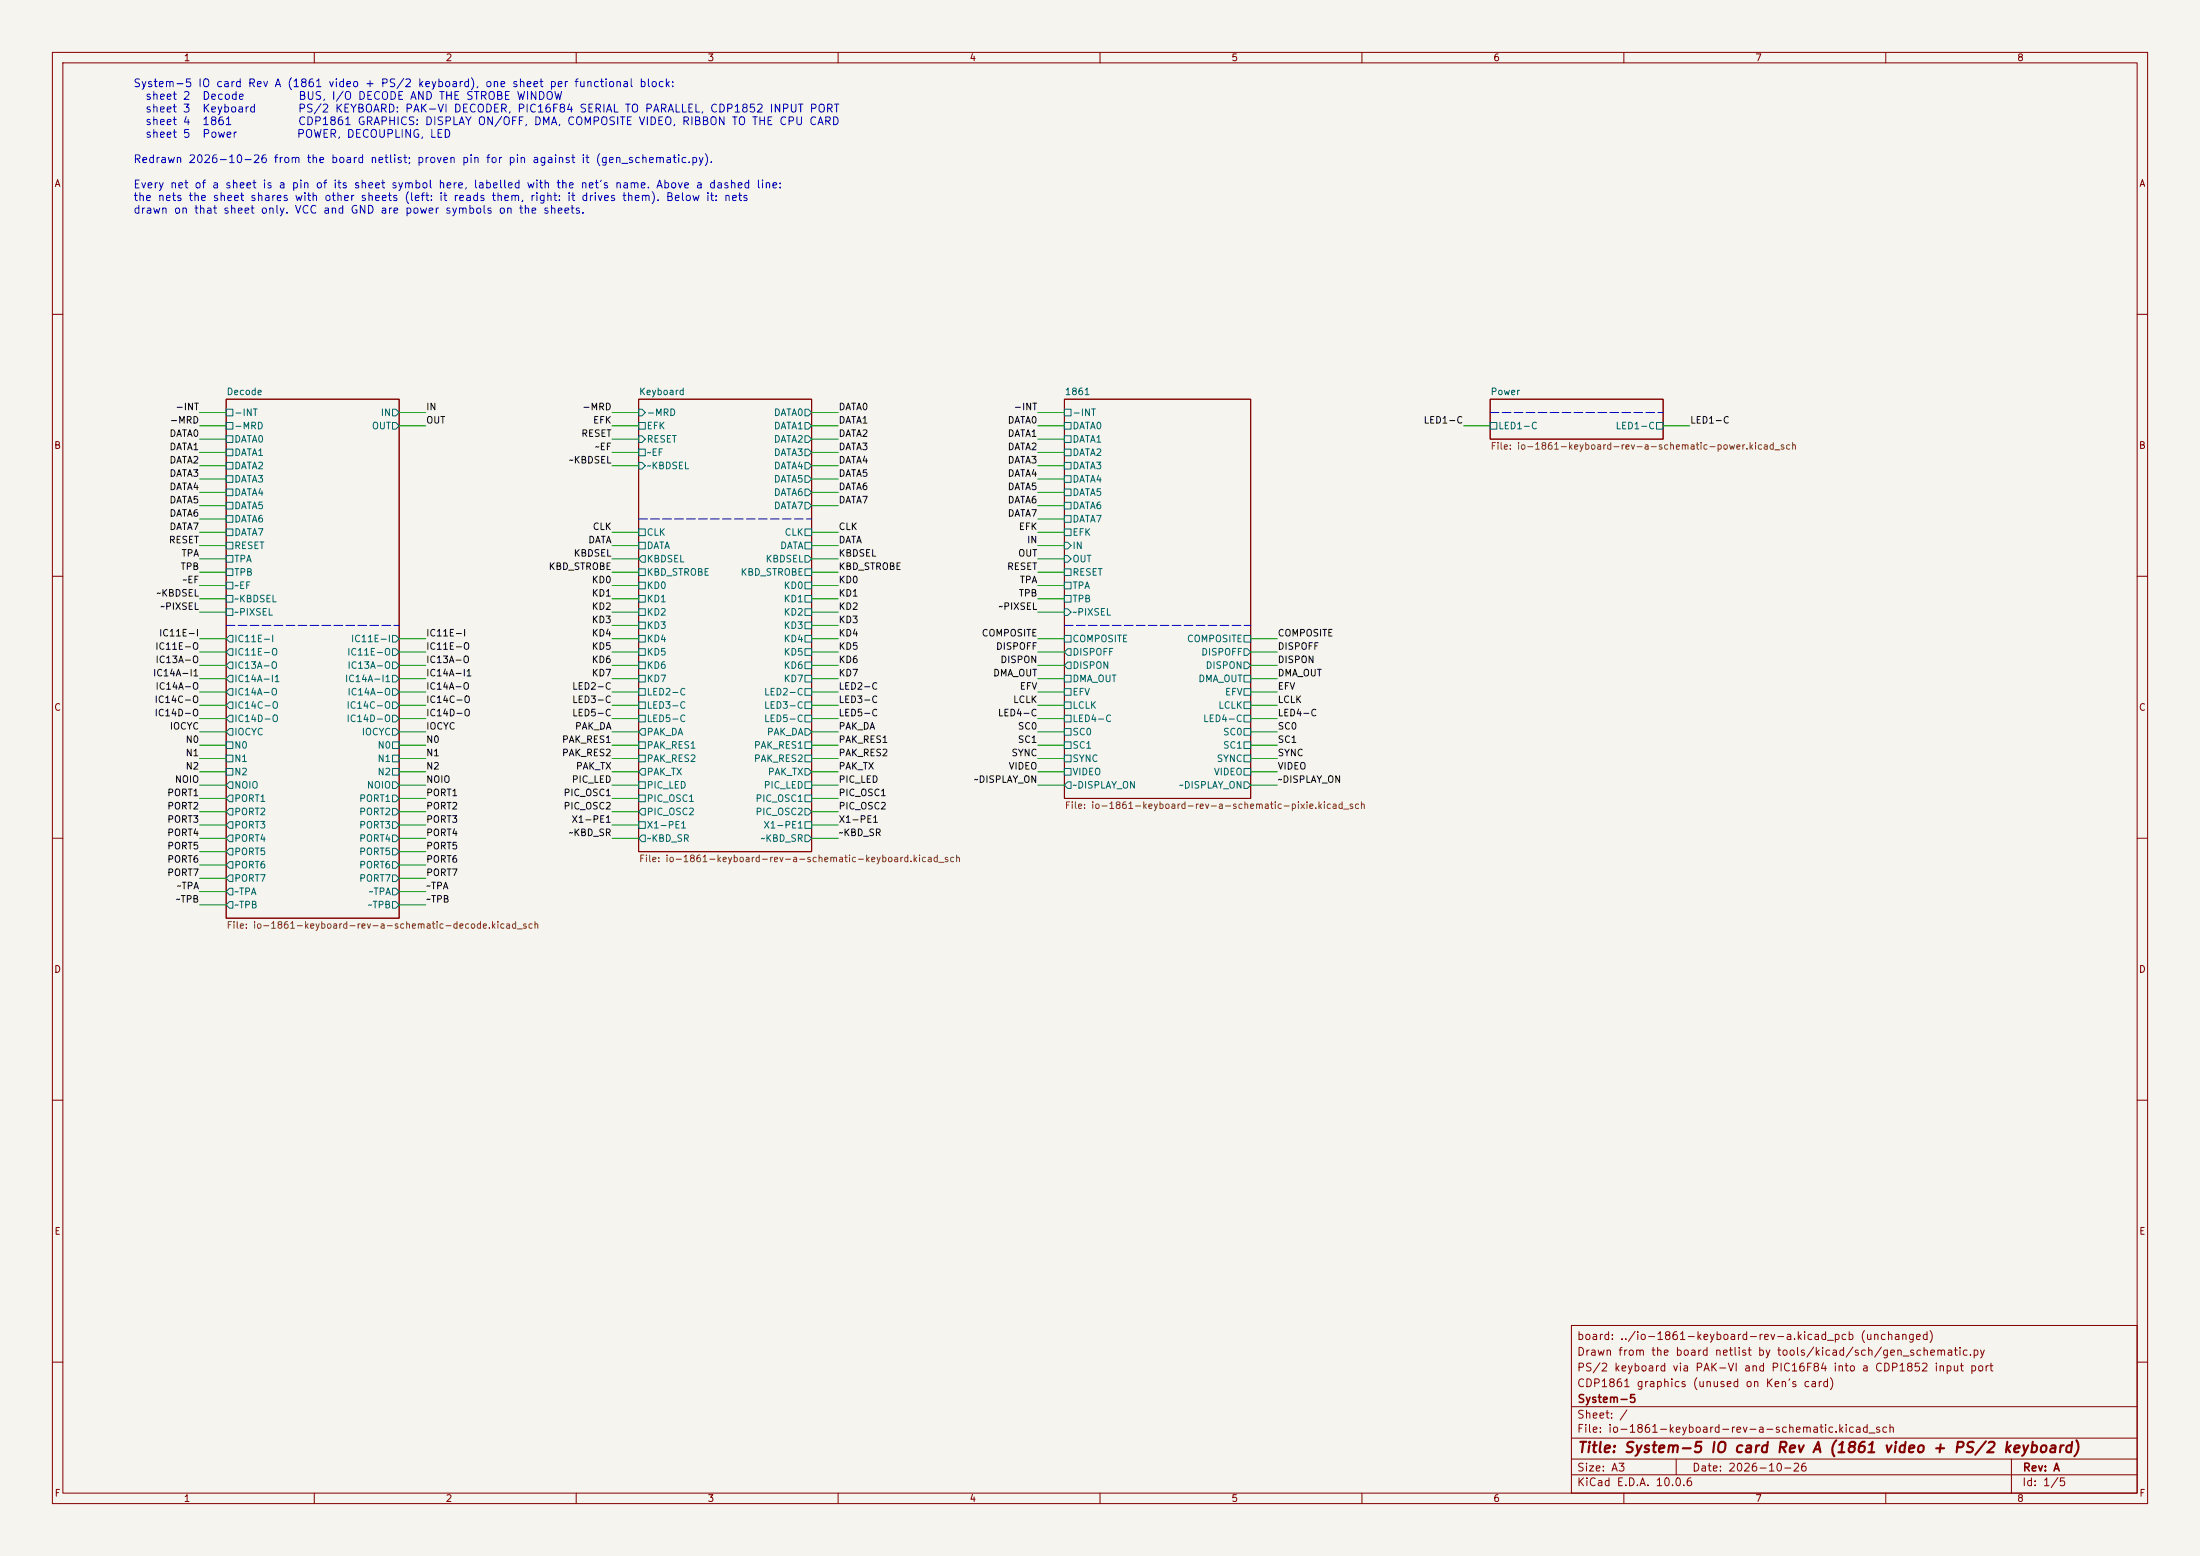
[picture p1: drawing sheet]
<svg xmlns="http://www.w3.org/2000/svg" width="420mm" height="297mm" viewBox="0 0 420 297" stroke-linecap="round" stroke-linejoin="round" font-family="sans-serif">
<path d="M0 0h420v297h-420z" fill="#f5f4ef" stroke="#f5f4ef" stroke-width=".19"/>
<g fill="none" stroke="#840000" stroke-width=".19">
<path d="M10 10h400v277h-400zM12 12h396v273h-396zM60 10v2M110 10v2M160 10v2M210 10v2M260 10v2M310 10v2M360 10v2M10 60h2M43.2 76.2h33v99.1h-33zM121.9 76.2h33v86.4h-33z"/>
<path d="M203.2 76.2h35.6v76.2h-35.6zM284.5 76.2h33v7.6h-33zM408 60h2M10 110h2M408 110h2M10 160h2M408 160h2M10 210h2M408 210h2M300 253h108v32h-108zM10 260h2M300 278.5h108"/>
<path d="M300 274.5h108M300 268.5h108M320 278.5v3M384 278.5v6.5M408 260h2M60 285v2M110 285v2M160 285v2M210 285v2M260 285v2M300 281.5h108M310 285v2"/>
<path d="M360 285v2"/>
</g>
<g fill="none" stroke="#006464" stroke-width=".19">
<path d="M43.2 78.1h1.2v1.3h-1.2zM74.9 78.1h.7l.6 .6-.6 .7h-.7zM121.9 78.1h.7l.6 .6-.6 .7h-.7zM153.7 78.1h.6l.6 .6-.6 .7h-.6zM203.2 78.1h1.3v1.3h-1.3zM43.2 80.6h1.2v1.3h-1.2zM43.2 83.2h1.2v1.3h-1.2zM43.2 85.7h1.2v1.3h-1.2zM43.2 88.3h1.2v1.2h-1.2zM43.2 90.8h1.2v1.3h-1.2zM43.2 93.3h1.2v1.3h-1.2zM43.2 95.9h1.2v1.3h-1.2z"/>
<path d="M43.2 98.4h1.2v1.3h-1.2zM74.9 80.6h.7l.6 .7-.6 .6h-.7zM121.9 80.6h1.3v1.3h-1.3zM121.9 83.2h.7l.6 .6-.6 .7h-.7zM121.9 85.7h1.3v1.3h-1.3zM121.9 88.3h.7l.6 .6-.6 .6h-.7zM153.7 80.6h.6l.6 .7-.6 .6h-.6zM153.7 83.2h.6l.6 .6-.6 .7h-.6zM153.7 85.7h.6l.6 .7-.6 .6h-.6zM153.7 88.3h.6l.6 .6-.6 .6h-.6zM153.7 90.8h.6l.6 .6-.6 .7h-.6zM153.7 93.3h.6l.6 .7-.6 .6h-.6z"/>
<path d="M153.7 95.9h.6l.6 .6-.6 .7h-.6zM203.2 80.6h1.3v1.3h-1.3zM203.2 83.2h1.3v1.3h-1.3zM203.2 85.7h1.3v1.3h-1.3zM203.2 88.3h1.3v1.2h-1.3zM203.2 90.8h1.3v1.3h-1.3zM203.2 93.3h1.3v1.3h-1.3zM203.2 95.9h1.3v1.3h-1.3zM203.2 98.4h1.3v1.3h-1.3zM284.5 80.6h1.2v1.3h-1.2zM316.2 80.6h1.3v1.3h-1.3zM43.2 101h1.2v1.2h-1.2z"/>
<path d="M43.2 103.5h1.2v1.3h-1.2zM43.2 106h1.2v1.3h-1.2zM43.2 108.6h1.2v1.3h-1.2zM43.2 111.1h1.2v1.3h-1.2zM43.2 113.7h1.2v1.2h-1.2zM43.2 116.2h1.2v1.3h-1.2zM121.9 101h1.3v1.2h-1.3zM121.9 103.5h1.3v1.3h-1.3zM121.9 108.6h1.3v1.3h-1.3zM121.9 111.1h1.3v1.3h-1.3zM121.9 113.7h1.3v1.2h-1.3zM121.9 116.2h1.3v1.3h-1.3z"/>
<path d="M121.9 118.7h1.3v1.3h-1.3zM122.6 106h.6v1.3h-.6l-.7-.6zM153.7 101h1.2v1.2h-1.2zM153.7 103.5h1.2v1.3h-1.2zM153.7 106h.6l.6 .7-.6 .6h-.6zM153.7 108.6h1.2v1.3h-1.2zM153.7 111.1h1.2v1.3h-1.2zM153.7 113.7h1.2v1.2h-1.2zM153.7 116.2h1.2v1.3h-1.2zM153.7 118.7h1.2v1.3h-1.2zM203.2 101h1.3v1.2h-1.3zM203.2 103.5h.6l.7 .6-.7 .7h-.6z"/>
<path d="M203.2 106h.6l.7 .7-.7 .6h-.6zM203.2 108.6h1.3v1.3h-1.3zM203.2 111.1h1.3v1.3h-1.3zM203.2 113.7h1.3v1.2h-1.3zM203.2 116.2h.6l.7 .6-.7 .7h-.6zM43.8 121.3h.6v1.3h-.6l-.6-.7zM43.8 123.8h.6v1.3h-.6l-.6-.6zM43.8 126.4h.6v1.2h-.6l-.6-.6zM43.8 128.9h.6v1.3h-.6l-.6-.7zM43.8 131.4h.6v1.3h-.6l-.6-.6zM43.8 134h.6v1.3h-.6l-.6-.7zM43.8 136.5h.6v1.3h-.6l-.6-.6z"/>
<path d="M43.8 139.1h.6v1.2h-.6l-.6-.6zM74.9 121.3h.7l.6 .6-.6 .7h-.7zM74.9 123.8h.7l.6 .7-.6 .6h-.7zM74.9 126.4h.7l.6 .6-.6 .6h-.7zM74.9 128.9h.7l.6 .6-.6 .7h-.7zM74.9 131.4h.7l.6 .7-.6 .6h-.7zM74.9 134h.7l.6 .6-.6 .7h-.7zM74.9 136.5h.7l.6 .7-.6 .6h-.7zM74.9 139.1h.7l.6 .6-.6 .6h-.7zM121.9 121.3h1.3v1.3h-1.3zM121.9 123.8h1.3v1.3h-1.3zM121.9 126.4h1.3v1.2h-1.3z"/>
<path d="M121.9 128.9h1.3v1.3h-1.3zM121.9 131.4h1.3v1.3h-1.3zM121.9 134h1.3v1.3h-1.3zM121.9 136.5h1.3v1.3h-1.3zM122.6 139.1h.6v1.2h-.6l-.7-.6zM153.7 121.3h1.2v1.3h-1.2zM153.7 123.8h1.2v1.3h-1.2zM153.7 126.4h1.2v1.2h-1.2zM153.7 128.9h1.2v1.3h-1.2zM153.7 131.4h1.2v1.3h-1.2zM153.7 134h1.2v1.3h-1.2zM153.7 136.5h1.2v1.3h-1.2z"/>
<path d="M153.7 139.1h.6l.6 .6-.6 .6h-.6zM203.2 121.3h1.3v1.3h-1.3zM203.2 128.9h1.3v1.3h-1.3zM203.2 131.4h1.3v1.3h-1.3zM203.2 134h1.3v1.3h-1.3zM203.2 136.5h1.3v1.3h-1.3zM203.2 139.1h1.3v1.2h-1.3zM203.8 123.8h.7v1.3h-.7l-.6-.6zM203.8 126.4h.7v1.2h-.7l-.6-.6zM237.5 121.3h1.3v1.3h-1.3zM237.5 123.8h.6l.7 .7-.7 .6h-.6zM237.5 126.4h.6l.7 .6-.7 .6h-.6z"/>
<path d="M237.5 128.9h1.3v1.3h-1.3zM237.5 131.4h1.3v1.3h-1.3zM237.5 134h1.3v1.3h-1.3zM237.5 136.5h1.3v1.3h-1.3zM237.5 139.1h1.3v1.2h-1.3zM43.2 141.6h1.2v1.3h-1.2zM43.2 144.1h1.2v1.3h-1.2zM43.2 146.7h1.2v1.3h-1.2zM43.8 149.2h.6v1.3h-.6l-.6-.6zM43.8 151.8h.6v1.2h-.6l-.6-.6zM43.8 154.3h.6v1.3h-.6l-.6-.7zM43.8 156.8h.6v1.3h-.6l-.6-.6z"/>
<path d="M43.8 159.4h.6v1.3h-.6l-.6-.7zM74.9 141.6h1.3v1.3h-1.3zM74.9 144.1h1.3v1.3h-1.3zM74.9 146.7h1.3v1.3h-1.3zM74.9 149.2h.7l.6 .7-.6 .6h-.7zM74.9 151.8h.7l.6 .6-.6 .6h-.7zM74.9 154.3h.7l.6 .6-.6 .7h-.7zM74.9 156.8h.7l.6 .7-.6 .6h-.7zM74.9 159.4h.7l.6 .6-.6 .7h-.7zM121.9 141.6h1.3v1.3h-1.3zM121.9 144.1h1.3v1.3h-1.3zM121.9 149.2h1.3v1.3h-1.3z"/>
<path d="M121.9 151.8h1.3v1.2h-1.3zM121.9 154.9l.7-.6h.6v1.3h-.6zM121.9 156.8h1.3v1.3h-1.3zM122.6 146.7h.6v1.3h-.6l-.7-.7zM122.6 159.4h.6v1.3h-.6l-.7-.7zM153.7 141.6h1.2v1.3h-1.2zM153.7 144.1h1.2v1.3h-1.2zM153.7 146.7h.6l.6 .6-.6 .7h-.6zM153.7 149.2h1.2v1.3h-1.2zM153.7 151.8h1.2v1.2h-1.2zM153.7 154.3h.6l.6 .6-.6 .7h-.6zM153.7 156.8h1.2v1.3h-1.2z"/>
<path d="M153.7 159.4h.6l.6 .6-.6 .7h-.6zM203.2 141.6h1.3v1.3h-1.3zM203.2 144.1h1.3v1.3h-1.3zM203.2 146.7h1.3v1.3h-1.3zM203.8 149.2h.7v1.3h-.7l-.6-.6zM237.5 141.6h1.3v1.3h-1.3zM237.5 144.1h1.3v1.3h-1.3zM237.5 146.7h1.3v1.3h-1.3zM237.5 149.2h.6l.7 .7-.7 .6h-.6zM43.8 161.9h.6v1.3h-.6l-.6-.6zM43.8 164.5h.6v1.2h-.6l-.6-.6zM43.8 167h.6v1.3h-.6l-.6-.7z"/>
<path d="M43.8 169.5h.6v1.3h-.6l-.6-.6zM43.8 172.1h.6v1.3h-.6l-.6-.7zM74.9 161.9h.7l.6 .7-.6 .6h-.7zM74.9 164.5h.7l.6 .6-.6 .6h-.7zM74.9 167h.7l.6 .6-.6 .7h-.7zM74.9 169.5h.7l.6 .7-.6 .6h-.7zM74.9 172.1h.7l.6 .6-.6 .7h-.7z"/>
</g>
<path d="M284.5 78.7h33M121.9 99.1h33M43.2 119.4h33M203.2 119.4h35.6" fill="none" stroke="#0000c2" stroke-width=".19" stroke-dasharray="1.7 .6"/>
<g fill="none" stroke="#009600" stroke-width=".19">
<path d="M38.1 78.7h5.1M76.2 78.7h5.1M116.8 78.7h5.1M154.9 78.7h5.1M198.1 78.7h5.1M38.1 81.3h5.1M38.1 83.8h5.1M38.1 96.5h5.1M38.1 94h5.1M38.1 91.4h5.1M38.1 88.9h5.1M38.1 86.4h5.1"/>
<path d="M38.1 99.1h5.1M76.2 81.3h5.1M116.8 81.3h5.1M116.8 83.8h5.1M116.8 88.9h5.1M116.8 86.4h5.1M154.9 81.3h5.1M154.9 83.8h5.1M154.9 96.5h5.1M154.9 94h5.1M154.9 91.4h5.1M154.9 88.9h5.1"/>
<path d="M154.9 86.4h5.1M198.1 81.3h5.1M198.1 83.8h5.1M198.1 96.5h5.1M198.1 94h5.1M198.1 91.4h5.1M198.1 88.9h5.1M198.1 86.4h5.1M198.1 99.1h5.1M279.4 81.3h5.1M317.5 81.3h5.1M38.1 114.3h5.1"/>
<path d="M38.1 109.2h5.1M38.1 111.8h5.1M38.1 106.7h5.1M38.1 104.1h5.1M38.1 116.8h5.1M38.1 101.6h5.1M116.8 114.3h5.1M116.8 119.4h5.1M116.8 109.2h5.1M116.8 111.8h5.1M116.8 106.7h5.1M116.8 104.1h5.1"/>
<path d="M116.8 116.8h5.1M116.8 101.6h5.1M154.9 114.3h5.1M154.9 119.4h5.1M154.9 109.2h5.1M154.9 111.8h5.1M154.9 106.7h5.1M154.9 104.1h5.1M154.9 116.8h5.1M154.9 101.6h5.1M198.1 114.3h5.1M198.1 109.2h5.1"/>
<path d="M198.1 111.8h5.1M198.1 106.7h5.1M198.1 104.1h5.1M198.1 116.8h5.1M198.1 101.6h5.1M38.1 121.9h5.1M38.1 124.5h5.1M38.1 127h5.1M38.1 129.5h5.1M38.1 132.1h5.1M38.1 134.6h5.1M38.1 137.2h5.1"/>
<path d="M38.1 139.7h5.1M76.2 121.9h5.1M76.2 124.5h5.1M76.2 127h5.1M76.2 129.5h5.1M76.2 132.1h5.1M76.2 134.6h5.1M76.2 137.2h5.1M76.2 139.7h5.1M116.8 121.9h5.1M116.8 124.5h5.1M116.8 127h5.1"/>
<path d="M116.8 129.5h5.1M116.8 132.1h5.1M116.8 134.6h5.1M116.8 137.2h5.1M116.8 139.7h5.1M154.9 121.9h5.1M154.9 124.5h5.1M154.9 127h5.1M154.9 129.5h5.1M154.9 132.1h5.1M154.9 134.6h5.1M154.9 137.2h5.1"/>
<path d="M154.9 139.7h5.1M198.1 121.9h5.1M198.1 124.5h5.1M198.1 127h5.1M198.1 129.5h5.1M198.1 132.1h5.1M198.1 134.6h5.1M198.1 137.2h5.1M198.1 139.7h5.1M238.8 121.9h5M238.8 124.5h5M238.8 127h5"/>
<path d="M238.8 129.5h5M238.8 132.1h5M238.8 134.6h5M238.8 137.2h5M238.8 139.7h5M38.1 142.2h5.1M38.1 144.8h5.1M38.1 147.3h5.1M38.1 149.9h5.1M38.1 152.4h5.1M38.1 154.9h5.1M38.1 157.5h5.1"/>
<path d="M76.2 142.2h5.1M76.2 144.8h5.1M76.2 147.3h5.1M76.2 149.9h5.1M76.2 152.4h5.1M76.2 154.9h5.1M76.2 157.5h5.1M116.8 142.2h5.1M116.8 144.8h5.1M116.8 147.3h5.1M116.8 149.9h5.1M116.8 152.4h5.1"/>
<path d="M116.8 154.9h5.1M116.8 157.5h5.1M154.9 142.2h5.1M154.9 144.8h5.1M154.9 147.3h5.1M154.9 149.9h5.1M154.9 152.4h5.1M154.9 154.9h5.1M154.9 157.5h5.1M198.1 142.2h5.1M198.1 144.8h5.1M198.1 147.3h5.1"/>
<path d="M198.1 149.9h5.1M238.8 142.2h5M238.8 144.8h5M238.8 147.3h5M238.8 149.9h5M38.1 172.7h5.1M38.1 170.2h5.1M38.1 167.6h5.1M38.1 160h5.1M38.1 165.1h5.1M38.1 162.6h5.1M76.2 172.7h5.1"/>
<path d="M76.2 170.2h5.1M76.2 167.6h5.1M76.2 160h5.1M76.2 165.1h5.1M76.2 162.6h5.1M116.8 160h5.1M154.9 160h5.1"/>
</g>
<text font-size="2" fill="#840000" x="301" y="277.8">Title: System-5 IO card Rev A (1861 video + PS/2 keyboard)</text>
<g font-size="1.5" fill="#0000c2">
<text x="25.4" y="17">System-5 IO card Rev A (1861 video + PS/2 keyboard), one sheet per functional block:</text>
<text x="27.6" y="19.4">sheet 2</text>
<text x="27.6" y="21.8">sheet 3</text>
<text x="38.5" y="19.4">Decode</text>
<text x="38.5" y="21.8">Keyboard</text>
<text x="56.8" y="21.8">PS/2 KEYBOARD: PAK-VI DECODER, PIC16F84 SERIAL TO PARALLEL, CDP1852 INPUT PORT</text>
<text x="56.9" y="19.4">BUS, I/O DECODE AND THE STROBE WINDOW</text>
<text x="27.6" y="24.3">sheet 4</text>
<text x="27.6" y="26.7">sheet 5</text>
<text x="38.5" y="24.3">1861</text>
<text x="38.5" y="26.7">Power</text>
<text x="56.6" y="26.7">POWER, DECOUPLING, LED</text>
<text x="56.8" y="24.3">CDP1861 GRAPHICS: DISPLAY ON/OFF, DMA, COMPOSITE VIDEO, RIBBON TO THE CPU CARD</text>
<text x="25.4" y="31.5">Redrawn 2026-10-26 from the board netlist; proven pin for pin against it (gen_schematic.py).</text>
<text x="25.4" y="36.3">Every net of a sheet is a pin of its sheet symbol here, labelled with the net's name. Above a dashed line:</text>
<text x="25.4" y="38.7">the nets the sheet shares with other sheets (left: it reads them, right: it drives them). Below it: nets</text>
<text x="25.4" y="41.2">drawn on that sheet only. VCC and GND are power symbols on the sheets.</text>
</g>
<g font-size="1.5" fill="#840000">
<text x="300.9" y="256.1">board: ../io-1861-keyboard-rev-a.kicad_pcb (unchanged)</text>
<text x="300.9" y="262.1">PS/2 keyboard via PAK-VI and PIC16F84 into a CDP1852 input port</text>
<text x="300.9" y="259.1">Drawn from the board netlist by tools/kicad/sch/gen_schematic.py</text>
<text x="300.9" y="265.1">CDP1861 graphics (unused on Ken's card)</text>
<text x="301" y="268.1">System-5</text>
<text x="300.9" y="273.8">File: io-1861-keyboard-rev-a-schematic.kicad_sch</text>
<text x="300.9" y="271.1">Sheet: /</text>
<text x="300.9" y="281.2">Size: A3</text>
<text x="322.9" y="281.2">Date: 2026-10-26</text>
<text x="386" y="281.2">Rev: A</text>
<text x="300.9" y="284">KiCad E.D.A. 10.0.6</text>
<text x="385.9" y="284">Id: 1/5</text>
</g>
<g font-size="1.3" fill="#840000">
<text x="35" y="12">1</text>
<text x="85" y="12">2</text>
<text x="135" y="12">3</text>
<text x="185" y="12">4</text>
<text x="235" y="12">5</text>
<text x="285" y="12">6</text>
<text x="335" y="12">7</text>
<text x="385" y="12">8</text>
<text x="10.3" y="36">A</text>
<text x="408.3" y="36">A</text>
<text x="10.2" y="86">B</text>
<text x="408.2" y="86">B</text>
<text x="10.2" y="136">C</text>
<text x="408.2" y="136">C</text>
<text x="10.2" y="186">D</text>
<text x="408.2" y="186">D</text>
<text x="10.3" y="236">E</text>
<text x="408.3" y="236">E</text>
<text x="10.3" y="286">F</text>
<text x="35" y="287">1</text>
<text x="85" y="287">2</text>
<text x="135" y="287">3</text>
<text x="185" y="287">4</text>
<text x="235" y="287">5</text>
<text x="285" y="287">6</text>
<text x="335" y="287">7</text>
<text x="385" y="287">8</text>
<text x="408.3" y="286">F</text>
</g>
<g font-size="1.3" fill="#006464">
<text x="43.2" y="75.7">Decode</text>
<text x="121.9" y="75.7">Keyboard</text>
<text x="203.2" y="75.7">1861</text>
<text x="284.5" y="75.7">Power</text>
<text x="44.6" y="79.7">-INT</text>
<text x="44.6" y="82.2">-MRD</text>
<text x="70.9" y="82.2">OUT</text>
<text x="72.6" y="79.7">IN</text>
<text x="123.4" y="79.7">-MRD</text>
<text x="123.4" y="82.2">EFK</text>
<text x="147.6" y="79.7">DATA0</text>
<text x="147.6" y="82.2">DATA1</text>
<text x="204.6" y="79.7">-INT</text>
<text x="204.6" y="82.2">DATA0</text>
<text x="285.9" y="82.2">LED1-C</text>
<text x="308.3" y="82.2">LED1-C</text>
<text x="44.6" y="84.8">DATA0</text>
<text x="44.6" y="87.3">DATA1</text>
<text x="44.6" y="89.9">DATA2</text>
<text x="123.4" y="84.8">RESET</text>
<text x="123.4" y="87.3">~EF</text>
<text x="123.4" y="89.9">~KBDSEL</text>
<text x="147.6" y="84.8">DATA2</text>
<text x="147.6" y="87.3">DATA3</text>
<text x="147.6" y="89.9">DATA4</text>
<text x="204.6" y="84.8">DATA1</text>
<text x="204.6" y="87.3">DATA2</text>
<text x="204.6" y="89.9">DATA3</text>
<text x="44.6" y="92.4">DATA3</text>
<text x="44.6" y="94.9">DATA4</text>
<text x="147.6" y="92.4">DATA5</text>
<text x="147.6" y="94.9">DATA6</text>
<text x="204.6" y="92.4">DATA4</text>
<text x="204.6" y="94.9">DATA5</text>
<text x="44.6" y="97.5">DATA5</text>
<text x="44.6" y="100">DATA6</text>
<text x="147.6" y="97.5">DATA7</text>
<text x="204.6" y="97.5">DATA6</text>
<text x="204.6" y="100">DATA7</text>
<text x="44.6" y="102.6">DATA7</text>
<text x="44.6" y="105.1">RESET</text>
<text x="44.6" y="107.6">TPA</text>
<text x="123.4" y="102.6">CLK</text>
<text x="123.4" y="105.1">DATA</text>
<text x="123.4" y="107.6">KBDSEL</text>
<text x="146.1" y="107.6">KBDSEL</text>
<text x="148.8" y="105.1">DATA</text>
<text x="149.7" y="102.6">CLK</text>
<text x="204.6" y="102.6">EFK</text>
<text x="204.6" y="105.1">IN</text>
<text x="204.6" y="107.6">OUT</text>
<text x="44.6" y="110.2">TPB</text>
<text x="44.6" y="112.7">~EF</text>
<text x="123.4" y="110.2">KBD_STROBE</text>
<text x="123.4" y="112.7">KD0</text>
<text x="141.3" y="110.2">KBD_STROBE</text>
<text x="149.5" y="112.7">KD0</text>
<text x="204.6" y="110.2">RESET</text>
<text x="204.6" y="112.7">TPA</text>
<text x="44.6" y="115.3">~KBDSEL</text>
<text x="44.6" y="117.8">~PIXSEL</text>
<text x="123.4" y="115.3">KD1</text>
<text x="123.4" y="117.8">KD2</text>
<text x="149.5" y="115.3">KD1</text>
<text x="149.5" y="117.8">KD2</text>
<text x="204.6" y="115.3">TPB</text>
<text x="204.6" y="117.8">~PIXSEL</text>
<text x="44.6" y="122.9">IC11E-I</text>
<text x="44.6" y="125.4">IC11E-O</text>
<text x="66.2" y="125.4">IC11E-O</text>
<text x="66.9" y="122.9">IC11E-I</text>
<text x="123.4" y="120.3">KD3</text>
<text x="123.4" y="122.9">KD4</text>
<text x="123.4" y="125.4">KD5</text>
<text x="149.5" y="120.3">KD3</text>
<text x="149.5" y="122.9">KD4</text>
<text x="149.5" y="125.4">KD5</text>
<text x="204.6" y="122.9">COMPOSITE</text>
<text x="204.6" y="125.4">DISPOFF</text>
<text x="226.5" y="122.9">COMPOSITE</text>
<text x="229.2" y="125.4">DISPOFF</text>
<text x="44.6" y="128">IC13A-O</text>
<text x="44.6" y="130.5">IC14A-I1</text>
<text x="65.7" y="130.5">IC14A-I1</text>
<text x="66.2" y="128">IC13A-O</text>
<text x="123.4" y="128">KD6</text>
<text x="123.4" y="130.5">KD7</text>
<text x="149.5" y="128">KD6</text>
<text x="149.5" y="130.5">KD7</text>
<text x="204.6" y="128">DISPON</text>
<text x="204.6" y="130.5">DMA_OUT</text>
<text x="228.7" y="130.5">DMA_OUT</text>
<text x="230.1" y="128">DISPON</text>
<text x="44.6" y="133">IC14A-O</text>
<text x="44.6" y="135.6">IC14C-O</text>
<text x="66" y="135.6">IC14C-O</text>
<text x="66.2" y="133">IC14A-O</text>
<text x="123.4" y="133">LED2-C</text>
<text x="123.4" y="135.6">LED3-C</text>
<text x="145.8" y="133">LED2-C</text>
<text x="145.8" y="135.6">LED3-C</text>
<text x="204.6" y="133">EFV</text>
<text x="204.6" y="135.6">LCLK</text>
<text x="232.5" y="135.6">LCLK</text>
<text x="233.7" y="133">EFV</text>
<text x="44.6" y="138.1">IC14D-O</text>
<text x="44.6" y="140.7">IOCYC</text>
<text x="44.6" y="143.2">N0</text>
<text x="66" y="138.1">IC14D-O</text>
<text x="68.9" y="140.7">IOCYC</text>
<text x="72" y="143.2">N0</text>
<text x="123.4" y="138.1">LED5-C</text>
<text x="123.4" y="140.7">PAK_DA</text>
<text x="123.4" y="143.2">PAK_RES1</text>
<text x="143.8" y="143.2">PAK_RES1</text>
<text x="145.8" y="138.1">LED5-C</text>
<text x="146.3" y="140.7">PAK_DA</text>
<text x="204.6" y="138.1">LED4-C</text>
<text x="204.6" y="140.7">SC0</text>
<text x="204.6" y="143.2">SC1</text>
<text x="229.6" y="138.1">LED4-C</text>
<text x="233.4" y="140.7">SC0</text>
<text x="233.4" y="143.2">SC1</text>
<text x="44.6" y="145.7">N1</text>
<text x="44.6" y="148.3">N2</text>
<text x="72" y="145.7">N1</text>
<text x="72" y="148.3">N2</text>
<text x="123.4" y="145.7">PAK_RES2</text>
<text x="123.4" y="148.3">PAK_TX</text>
<text x="143.8" y="145.7">PAK_RES2</text>
<text x="146.5" y="148.3">PAK_TX</text>
<text x="204.6" y="145.7">SYNC</text>
<text x="204.6" y="148.3">VIDEO</text>
<text x="231.6" y="148.3">VIDEO</text>
<text x="232.2" y="145.7">SYNC</text>
<text x="44.6" y="150.8">NOIO</text>
<text x="44.6" y="153.4">PORT1</text>
<text x="44.6" y="155.9">PORT2</text>
<text x="68.5" y="153.4">PORT1</text>
<text x="68.5" y="155.9">PORT2</text>
<text x="69.9" y="150.8">NOIO</text>
<text x="123.4" y="150.8">PIC_LED</text>
<text x="123.4" y="153.4">PIC_OSC1</text>
<text x="123.4" y="155.9">PIC_OSC2</text>
<text x="144.1" y="153.4">PIC_OSC1</text>
<text x="144.1" y="155.9">PIC_OSC2</text>
<text x="145.7" y="150.8">PIC_LED</text>
<text x="204.6" y="150.8">~DISPLAY_ON</text>
<text x="225" y="150.8">~DISPLAY_ON</text>
<text x="44.6" y="158.4">PORT3</text>
<text x="44.6" y="161">PORT4</text>
<text x="68.5" y="158.4">PORT3</text>
<text x="68.5" y="161">PORT4</text>
<text x="123.4" y="158.4">X1-PE1</text>
<text x="123.4" y="161">~KBD_SR</text>
<text x="145.1" y="161">~KBD_SR</text>
<text x="145.6" y="158.4">X1-PE1</text>
<text x="44.6" y="163.5">PORT5</text>
<text x="44.6" y="166.1">PORT6</text>
<text x="68.5" y="163.5">PORT5</text>
<text x="68.5" y="166.1">PORT6</text>
<text x="44.6" y="168.6">PORT7</text>
<text x="44.6" y="171.1">~TPA</text>
<text x="44.6" y="173.7">~TPB</text>
<text x="68.5" y="168.6">PORT7</text>
<text x="70.1" y="173.7">~TPB</text>
<text x="70.3" y="171.1">~TPA</text>
</g>
<g font-size="1.3" fill="#0f0f0f">
<text x="32.2" y="83.7">DATA0</text>
<text x="32.3" y="81.2">-MRD</text>
<text x="33.4" y="78.6">-INT</text>
<text x="81.3" y="78.6">IN</text>
<text x="81.3" y="81.2">OUT</text>
<text x="110.9" y="83.7">RESET</text>
<text x="111" y="78.6">-MRD</text>
<text x="113.1" y="81.2">EFK</text>
<text x="160" y="78.6">DATA0</text>
<text x="160" y="81.2">DATA1</text>
<text x="160" y="83.7">DATA2</text>
<text x="192.3" y="81.2">DATA0</text>
<text x="192.3" y="83.7">DATA1</text>
<text x="193.4" y="78.6">-INT</text>
<text x="271.7" y="81.2">LED1-C</text>
<text x="322.6" y="81.2">LED1-C</text>
<text x="32.2" y="88.8">DATA2</text>
<text x="32.2" y="86.2">DATA1</text>
<text x="108.5" y="88.8">~KBDSEL</text>
<text x="113.5" y="86.2">~EF</text>
<text x="160" y="86.2">DATA3</text>
<text x="160" y="88.8">DATA4</text>
<text x="192.3" y="88.8">DATA3</text>
<text x="192.3" y="86.2">DATA2</text>
<text x="32.2" y="91.3">DATA3</text>
<text x="32.2" y="93.9">DATA4</text>
<text x="160" y="91.3">DATA5</text>
<text x="160" y="93.9">DATA6</text>
<text x="192.3" y="93.9">DATA5</text>
<text x="192.3" y="91.3">DATA4</text>
<text x="32.2" y="96.4">DATA5</text>
<text x="32.2" y="98.9">DATA6</text>
<text x="32.2" y="101.5">DATA7</text>
<text x="113" y="101.5">CLK</text>
<text x="160" y="96.4">DATA7</text>
<text x="160" y="101.5">CLK</text>
<text x="192.3" y="98.9">DATA7</text>
<text x="192.3" y="96.4">DATA6</text>
<text x="194.4" y="101.5">EFK</text>
<text x="32.1" y="104">RESET</text>
<text x="34.5" y="106.6">TPA</text>
<text x="109.4" y="106.6">KBDSEL</text>
<text x="112.2" y="104">DATA</text>
<text x="160" y="104">DATA</text>
<text x="160" y="106.6">KBDSEL</text>
<text x="194.3" y="106.6">OUT</text>
<text x="196" y="104">IN</text>
<text x="34.4" y="109.1">TPB</text>
<text x="34.7" y="111.6">~EF</text>
<text x="104.6" y="109.1">KBD_STROBE</text>
<text x="112.9" y="111.6">KD0</text>
<text x="160" y="111.6">KD0</text>
<text x="160" y="109.1">KBD_STROBE</text>
<text x="192.1" y="109.1">RESET</text>
<text x="194.6" y="111.6">TPA</text>
<text x="29.8" y="114.2">~KBDSEL</text>
<text x="30.5" y="116.7">~PIXSEL</text>
<text x="112.9" y="119.3">KD3</text>
<text x="112.9" y="116.7">KD2</text>
<text x="112.9" y="114.2">KD1</text>
<text x="160" y="114.2">KD1</text>
<text x="160" y="119.3">KD3</text>
<text x="160" y="116.7">KD2</text>
<text x="190.5" y="116.7">~PIXSEL</text>
<text x="194.4" y="114.2">TPB</text>
<text x="29.5" y="124.3">IC11E-O</text>
<text x="30.3" y="121.8">IC11E-I</text>
<text x="81.3" y="121.8">IC11E-I</text>
<text x="81.3" y="124.3">IC11E-O</text>
<text x="112.9" y="124.3">KD5</text>
<text x="112.9" y="121.8">KD4</text>
<text x="160" y="121.8">KD4</text>
<text x="160" y="124.3">KD5</text>
<text x="187.3" y="121.8">COMPOSITE</text>
<text x="190" y="124.3">DISPOFF</text>
<text x="243.8" y="124.3">DISPOFF</text>
<text x="243.8" y="121.8">COMPOSITE</text>
<text x="29.1" y="129.4">IC14A-I1</text>
<text x="29.6" y="126.9">IC13A-O</text>
<text x="29.6" y="132">IC14A-O</text>
<text x="81.3" y="126.9">IC13A-O</text>
<text x="81.3" y="129.4">IC14A-I1</text>
<text x="81.3" y="132">IC14A-O</text>
<text x="109.1" y="132">LED2-C</text>
<text x="112.9" y="129.4">KD7</text>
<text x="112.9" y="126.9">KD6</text>
<text x="160" y="132">LED2-C</text>
<text x="160" y="129.4">KD7</text>
<text x="160" y="126.9">KD6</text>
<text x="189.5" y="129.4">DMA_OUT</text>
<text x="190.9" y="126.9">DISPON</text>
<text x="194.6" y="132">EFV</text>
<text x="243.8" y="132">EFV</text>
<text x="243.8" y="129.4">DMA_OUT</text>
<text x="243.8" y="126.9">DISPON</text>
<text x="29.4" y="134.5">IC14C-O</text>
<text x="29.4" y="137">IC14D-O</text>
<text x="81.3" y="134.5">IC14C-O</text>
<text x="81.3" y="137">IC14D-O</text>
<text x="109.1" y="137">LED5-C</text>
<text x="109.1" y="134.5">LED3-C</text>
<text x="160" y="137">LED5-C</text>
<text x="160" y="134.5">LED3-C</text>
<text x="190.4" y="137">LED4-C</text>
<text x="193.3" y="134.5">LCLK</text>
<text x="243.8" y="137">LED4-C</text>
<text x="243.8" y="134.5">LCLK</text>
<text x="32.3" y="139.6">IOCYC</text>
<text x="35.3" y="142.1">N0</text>
<text x="81.3" y="142.1">N0</text>
<text x="81.3" y="139.6">IOCYC</text>
<text x="107.2" y="142.1">PAK_RES1</text>
<text x="109.7" y="139.6">PAK_DA</text>
<text x="160" y="142.1">PAK_RES1</text>
<text x="160" y="139.6">PAK_DA</text>
<text x="194.2" y="142.1">SC1</text>
<text x="194.2" y="139.6">SC0</text>
<text x="243.8" y="142.1">SC1</text>
<text x="243.8" y="139.6">SC0</text>
<text x="33.3" y="149.7">NOIO</text>
<text x="35.3" y="144.7">N1</text>
<text x="35.3" y="147.2">N2</text>
<text x="81.3" y="144.7">N1</text>
<text x="81.3" y="147.2">N2</text>
<text x="81.3" y="149.7">NOIO</text>
<text x="107.2" y="144.7">PAK_RES2</text>
<text x="109.1" y="149.7">PIC_LED</text>
<text x="109.8" y="147.2">PAK_TX</text>
<text x="160" y="149.7">PIC_LED</text>
<text x="160" y="147.2">PAK_TX</text>
<text x="160" y="144.7">PAK_RES2</text>
<text x="185.8" y="149.7">~DISPLAY_ON</text>
<text x="192.4" y="147.2">VIDEO</text>
<text x="193" y="144.7">SYNC</text>
<text x="243.8" y="149.7">~DISPLAY_ON</text>
<text x="243.8" y="147.2">VIDEO</text>
<text x="243.8" y="144.7">SYNC</text>
<text x="31.8" y="152.3">PORT1</text>
<text x="31.8" y="154.8">PORT2</text>
<text x="81.3" y="152.3">PORT1</text>
<text x="81.3" y="154.8">PORT2</text>
<text x="107.5" y="154.8">PIC_OSC2</text>
<text x="107.5" y="152.3">PIC_OSC1</text>
<text x="160" y="154.8">PIC_OSC2</text>
<text x="160" y="152.3">PIC_OSC1</text>
<text x="31.8" y="157.4">PORT3</text>
<text x="31.8" y="159.9">PORT4</text>
<text x="81.3" y="157.4">PORT3</text>
<text x="81.3" y="159.9">PORT4</text>
<text x="108.4" y="159.9">~KBD_SR</text>
<text x="109" y="157.4">X1-PE1</text>
<text x="160" y="159.9">~KBD_SR</text>
<text x="160" y="157.4">X1-PE1</text>
<text x="31.8" y="162.4">PORT5</text>
<text x="31.8" y="165">PORT6</text>
<text x="31.8" y="167.5">PORT7</text>
<text x="81.3" y="162.4">PORT5</text>
<text x="81.3" y="165">PORT6</text>
<text x="81.3" y="167.5">PORT7</text>
<text x="33.5" y="172.6">~TPB</text>
<text x="33.6" y="170.1">~TPA</text>
<text x="81.3" y="170.1">~TPA</text>
<text x="81.3" y="172.6">~TPB</text>
</g>
<g font-size="1.3" fill="#725600">
<text x="284.5" y="86.1">File: io-1861-keyboard-rev-a-schematic-power.kicad_sch</text>
<text x="203.2" y="154.7">File: io-1861-keyboard-rev-a-schematic-pixie.kicad_sch</text>
<text x="121.9" y="164.9">File: io-1861-keyboard-rev-a-schematic-keyboard.kicad_sch</text>
<text x="43.2" y="177.6">File: io-1861-keyboard-rev-a-schematic-decode.kicad_sch</text>
</g>
</svg>
